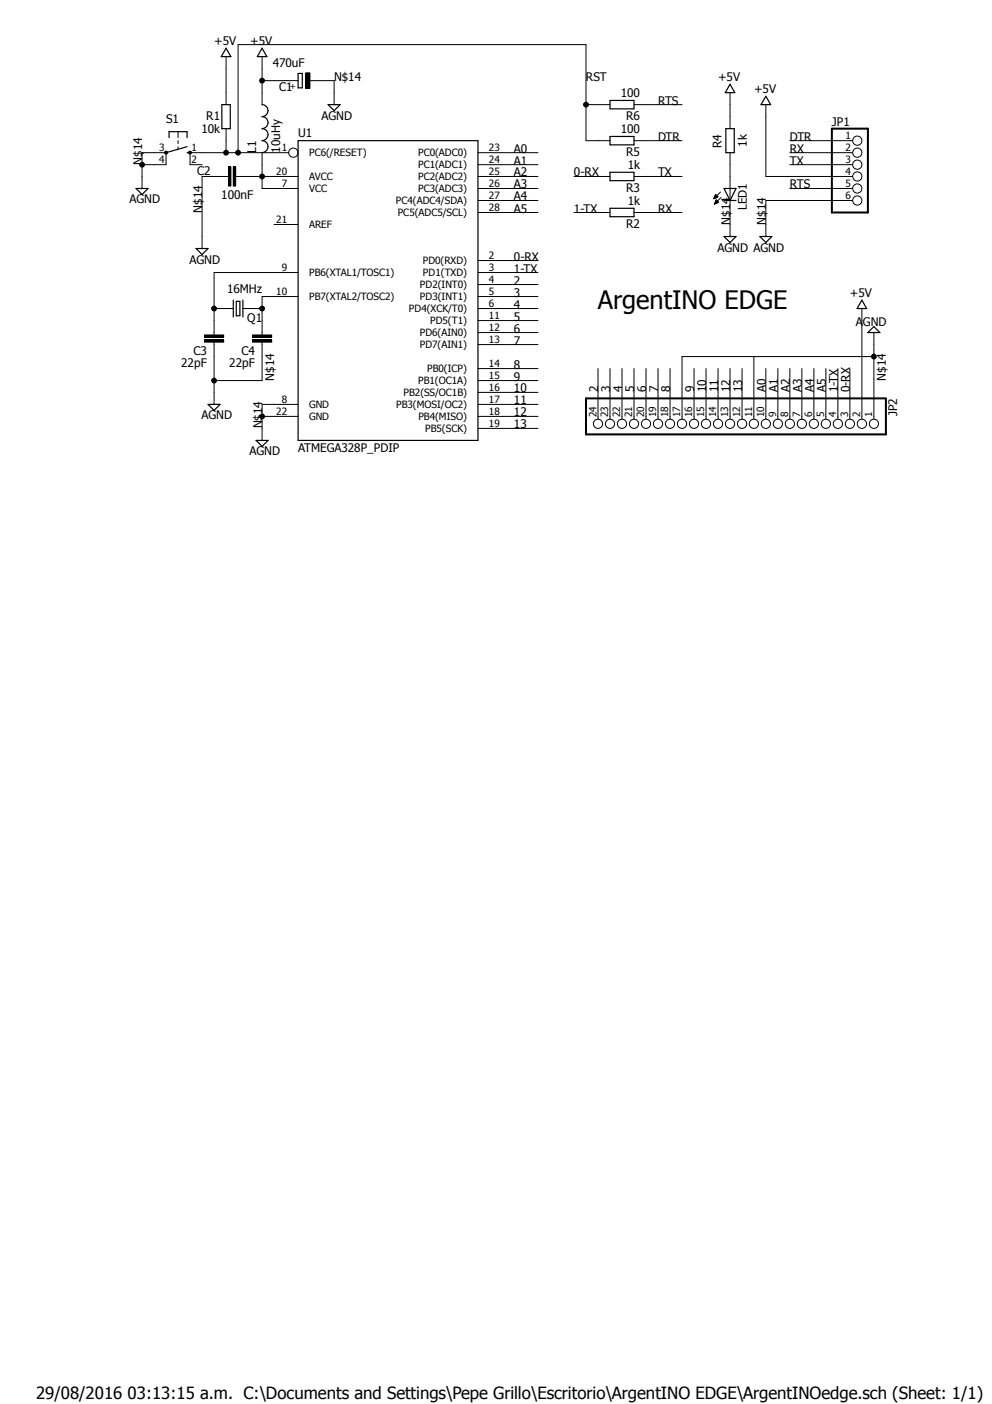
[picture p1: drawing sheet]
<svg xmlns="http://www.w3.org/2000/svg" width="210mm" height="297mm" viewBox="0 0 210 297" stroke-linecap="round" stroke-linejoin="round" font-family="sans-serif">
<path d="M26.8 7.1l163.7 89.9M190.5 7.1l-163.7 89.9" fill="none" stroke="#fff" stroke-width=".21"/>
<g fill="none" stroke="#000" stroke-width=".25">
<path d="M47.8 10.2l1.1 1.8h-2.1zM55.5 10.2l1 1.8h-2.1zM63.1 15.5h.9v3.1h-.9zM154.5 17.8l1 1.8h-2zM28.8 39.9h2.5l-1.2 1.2zM35.8 29.1v-1.2h3.8v1.2M39.6 32.3h.6M39.6 31l-4.5 1.3M46.9 22.1h1.8v5.1h-1.8zM55.5 22.1a1.27 1.27 0 0 1 1.2 1.3 1.27 1.27 0 0 1-1.2 1.3 1.27 1.27 0 0 1 1.2 1.3 1.27 1.27 0 0 1-1.2 1.2 1.27 1.27 0 0 1 1.2 1.3 1.27 1.27 0 0 1-1.2 1.3 1.27 1.27 0 0 1 1.2 1.2 1.27 1.27 0 0 1-1.2 1.3M63.1 29.8h38v63.4h-38zM69.4 22.1h2.6l-1.3 1.3z"/>
<path d="M129.1 21.3h5.1v1.7h-5.1zM129.1 28.9h5.1v1.7h-5.1zM129.1 36.4h5.1v1.8h-5.1zM153.2 39.9h2.5l-1.2 2.5zM153.6 27.2h1.8v5.1h-1.8zM162.1 20.4l1 1.7h-2.1zM41.5 52.6h2.5l-1.2 1.2zM129.1 44.1h5.1v1.7h-5.1zM153.2 42.4h2.5M153.2 50h2.5l-1.2 1.3zM160.8 50h2.5l-1.2 1.3zM49.4 63.5v3.6"/>
<path d="M50 63.8h.8v3h-.8zM51.4 63.5v3.6M182.4 63.5l1 1.8h-2zM184.9 69.1l1.3 1.3h-2.6zM44 85.6h2.6l-1.3 1.2zM54.2 93.2h2.5l-1.2 1.2z"/>
</g>
<g fill="none" stroke="#000" stroke-width=".21">
<path d="M47.8 12v10.1M55.5 12v10.1M55.5 17.1h7.6M64.7 15.4h.9v3.3h-.9zM65.6 17.1h5.1v5M154.5 19.6v7.6M30.1 34.8h5v-2.5h-5v7.6M37.7 27.9v1.2M37.7 29.8v.6M37.7 31v.7M40 32h.4l.2 .3-.2 .2h-.4zM47.8 27.2v5.1"/>
<path d="M48.3 35.3h.6v4.1h-.6zM48.3 37.3h-5.5v15.3M49.4 35.3h.5v4.1h-.5zM49.9 37.3h13.2M55.5 32.3v7.6h7.6M61.1 32.3h-20.9v2.5h2.6M101.1 39.9h12.7M101.1 37.3h12.7M101.1 34.8h12.7M101.1 32.3h12.7M121.5 37.3h7.6M124 22.1h5.1"/>
<path d="M129.1 29.8h-5.1v-20.4h-73.6v22.9M134.2 37.3h10.1M134.2 22.1h10.1M134.2 29.8h10.1M154.5 32.3v17.7M162.1 22.1v15.2h18.3M167.1 39.9h13.3M167.1 34.8h13.3M167.1 32.3h13.3M167.1 29.8h13.3M58 47.5h5.1M63.1 57.7h-17.8v13.2"/>
<path d="M101.1 57.7h12.7M101.1 55.1h12.7M101.1 45h12.7M101.1 42.4h12.7M121.5 45h7.6M134.2 45h10.1M151 42h.2M151.1 41.9h.3M151.1 41.8h.5M151.2 41.7h.6M151.2 43.1h.1M151.2 41.6h.7"/>
<path d="M151.2 43.1h.3M151.3 41.5h.5M151.3 43h.4M151.3 41.4h.4M151.3 42.9h.6M151.3 41.4h.3M151.3 41.3h.2M151.3 42.8h.7M151.4 41.2h.1M151.4 42.7h.5M151.4 41.1l.5 .6-.9 .3zM151.4 42.6h.4"/>
<path d="M151.4 42.5h.4M151.5 42.4h.2M151.5 42.3h.1M151.6 42.3l.5 .5-.9 .4zM152.4 40.6l-1.4 1.4M152.6 41.8l-1.4 1.4M180.4 42.4h-18.3v7.6M43.3 70.9h4v.5h-4zM43.3 71.9h4v.5h-4zM45.3 65.3h4.1M45.3 72.4v13.2M51.4 65.3h4.1"/>
<path d="M53.4 70.9h4.1v.5h-4.1zM53.4 71.9h4.1v.5h-4.1zM55.5 72.4v8.1h-10.2M63.1 62.7h-7.6v8.2M101.1 62.7h12.7M101.1 78h12.7M101.1 72.9h12.7M101.1 70.4h12.7M101.1 67.8h12.7M101.1 65.3h12.7M101.1 60.2h12.7M126.5 78v10.7"/>
<path d="M129.1 78v10.7M131.6 78v10.7M134.2 78v10.7M136.7 78v10.7M139.2 78v10.7M141.8 78v10.7M146.9 78v10.7M149.4 78v10.7M151.9 78v10.7M154.5 78v10.7M157 78v10.7M159.5 75.4v13.3"/>
<path d="M162.1 78v10.7M164.6 78v10.7M167.1 78v10.7M169.7 78v10.7M172.2 78v10.7M174.8 78v10.7M177.3 78v10.7M179.8 78v10.7M182.4 65.3v23.4M184.9 70.4v18.3M184.9 75.4h-40.6v13.3M55.5 88.1h7.6"/>
<path d="M63.1 85.6h-7.6v7.6M101.1 90.6h12.7M101.1 85.6h12.7M101.1 88.1h12.7M101.1 83h12.7M101.1 80.5h12.7"/>
<circle cx="55.5" cy="17.1" r=".51"/>
<circle cx="30.1" cy="34.8" r=".51"/>
<circle cx="35.1" cy="32.3" r=".34"/>
<circle cx="47.8" cy="32.3" r=".51"/>
<circle cx="50.4" cy="32.3" r=".51"/>
<circle cx="55.5" cy="37.3" r=".51"/>
<circle cx="62.1" cy="32.3" r=".98"/>
<circle cx="124" cy="22.1" r=".51"/>
<circle cx="181.4" cy="39.9" r=".98"/>
<circle cx="181.4" cy="34.8" r=".98"/>
<circle cx="181.4" cy="37.3" r=".98"/>
<circle cx="181.4" cy="32.3" r=".98"/>
<circle cx="181.4" cy="29.8" r=".98"/>
<circle cx="181.4" cy="42.4" r=".98"/>
<circle cx="45.3" cy="65.3" r=".51"/>
<circle cx="55.5" cy="65.3" r=".51"/>
<circle cx="184.9" cy="75.4" r=".51"/>
<circle cx="45.3" cy="80.5" r=".51"/>
<circle cx="55.5" cy="88.1" r=".51"/>
<circle cx="126.5" cy="89.7" r=".98"/>
<circle cx="129.1" cy="89.7" r=".98"/>
<circle cx="131.6" cy="89.7" r=".98"/>
<circle cx="134.2" cy="89.7" r=".98"/>
<circle cx="136.7" cy="89.7" r=".98"/>
<circle cx="139.2" cy="89.7" r=".98"/>
<circle cx="141.8" cy="89.7" r=".98"/>
<circle cx="144.3" cy="89.7" r=".98"/>
<circle cx="146.9" cy="89.7" r=".98"/>
<circle cx="149.4" cy="89.7" r=".98"/>
<circle cx="151.9" cy="89.7" r=".98"/>
<circle cx="154.5" cy="89.7" r=".98"/>
<circle cx="157" cy="89.7" r=".98"/>
<circle cx="159.5" cy="89.7" r=".98"/>
<circle cx="162" cy="89.7" r=".98"/>
<circle cx="164.6" cy="89.7" r=".98"/>
<circle cx="167.1" cy="89.7" r=".98"/>
<circle cx="169.7" cy="89.7" r=".98"/>
<circle cx="172.2" cy="89.7" r=".98"/>
<circle cx="174.7" cy="89.7" r=".98"/>
<circle cx="177.3" cy="89.7" r=".98"/>
<circle cx="179.8" cy="89.7" r=".98"/>
<circle cx="182.4" cy="89.7" r=".98"/>
<circle cx="184.9" cy="89.7" r=".98"/>
</g>
<g fill="#000">
<path d="M64.7 15.4h.9v3.3h-.9z" fill-rule="evenodd"/>
<path d="M40 32h.4l.2 .3-.2 .2h-.4z" fill-rule="evenodd"/>
<path d="M48.3 35.3h.6v4.1h-.6z" fill-rule="evenodd"/>
<path d="M49.4 35.3h.5v4.1h-.5z" fill-rule="evenodd"/>
<path d="M43.3 70.9h4v.5h-4z" fill-rule="evenodd"/>
<path d="M43.3 71.9h4v.5h-4z" fill-rule="evenodd"/>
<path d="M53.4 70.9h4.1v.5h-4.1z" fill-rule="evenodd"/>
<path d="M53.4 71.9h4.1v.5h-4.1z" fill-rule="evenodd"/>
<circle cx="55.5" cy="17.1" r=".51"/>
<circle cx="30.1" cy="34.8" r=".51"/>
<circle cx="35.1" cy="32.3" r=".34"/>
<circle cx="47.8" cy="32.3" r=".51"/>
<circle cx="50.4" cy="32.3" r=".51"/>
<circle cx="55.5" cy="37.3" r=".51"/>
<circle cx="124" cy="22.1" r=".51"/>
<circle cx="45.3" cy="65.3" r=".51"/>
<circle cx="55.5" cy="65.3" r=".51"/>
<circle cx="184.9" cy="75.4" r=".51"/>
<circle cx="45.3" cy="80.5" r=".51"/>
<circle cx="55.5" cy="88.1" r=".51"/>
</g>
<path d="M176 27.2h7.6v17.8h-7.6zM124 84.3h63.5v7.6h-63.5z" fill="none" stroke="#000" stroke-width=".42"/>
<text font-size="5.4" x="126.5" y="65.3">ArgentINO EDGE</text>
<text font-size="3.6" x="7.6" y="296.1">29/08/2016 03:13:15 a.m. C:\Documents and Settings\Pepe Grillo\Escritorio\ArgentINO EDGE\ArgentINOedge.sch (Sheet: 1/1)</text>
<g font-size="2.5">
<text x="45.3" y="9.4">+5V</text>
<text x="52.9" y="9.4">+5V</text>
<text x="57.7" y="14.2">470uF</text>
<text x="70.7" y="17.1">N$14</text>
<text x="124" y="17.1">RST</text>
<text x="151.9" y="17.1">+5V</text>
<text x="59.1" y="19.3">C1</text>
<text x="131.4" y="20.6">100</text>
<text x="139.2" y="22.1">RTS</text>
<text x="159.6" y="19.6">+5V</text>
<text x="35.1" y="26">S1</text>
<text x="42.6" y="28.2">10k</text>
<text x="43.6" y="25.4">R1</text>
<text x="63.1" y="29">U1</text>
<text x="68" y="25.3">AGND</text>
<text x="131.4" y="28.2">100</text>
<text x="132.5" y="25.4">R6</text>
<text x="139.2" y="29.8">DTR</text>
<text x="167.1" y="29.8">DTR</text>
<text x="176" y="26.6">JP1</text>
<text x="30.1" y="34.8" transform="rotate(-90 30.1 34.8)">N$14</text>
<text x="54.2" y="32.3" transform="rotate(-90 54.2 32.3)">L1</text>
<text x="59.3" y="32.3" transform="rotate(-90 59.3 32.3)">10uHy</text>
<text x="108.8" y="32.3">A0</text>
<text x="108.8" y="34.8">A1</text>
<text x="132.5" y="33">R5</text>
<text x="132.8" y="35.9">1k</text>
<text x="152.7" y="31.4" transform="rotate(-90 152.7 31.4)">R4</text>
<text x="158" y="31.1" transform="rotate(-90 158 31.1)">1k</text>
<text x="167.1" y="34.8">TX</text>
<text x="167.1" y="32.3">RX</text>
<text x="41.7" y="37">C2</text>
<text x="108.8" y="37.3">A2</text>
<text x="108.8" y="39.9">A3</text>
<text x="121.5" y="37.3">0-RX</text>
<text x="132.5" y="40.6">R3</text>
<text x="139.2" y="37.3">TX</text>
<text x="167.1" y="39.9">RTS</text>
<text x="27.4" y="43.1">AGND</text>
<text x="42.8" y="45" transform="rotate(-90 42.8 45)">N$14</text>
<text x="46.8" y="42">100nF</text>
<text x="108.8" y="42.4">A4</text>
<text x="108.8" y="45">A5</text>
<text x="121.5" y="45">1-TX</text>
<text x="132.8" y="43.4">1k</text>
<text x="139.2" y="45">RX</text>
<text x="154.5" y="47.5" transform="rotate(-90 154.5 47.5)">N$14</text>
<text x="158" y="44.5" transform="rotate(-90 158 44.5)">LED1</text>
<text x="162.1" y="47.5" transform="rotate(-90 162.1 47.5)">N$14</text>
<text x="132.5" y="48.3">R2</text>
<text x="151.8" y="53.2">AGND AGND</text>
<text x="40.1" y="55.8">AGND</text>
<text x="108.8" y="55.1">0-RX</text>
<text x="108.8" y="57.7">1-TX</text>
<text x="48" y="62">16MHz</text>
<text x="108.8" y="60.2">2</text>
<text x="108.8" y="62.7">3</text>
<text x="108.8" y="65.3">4</text>
<text x="179.8" y="62.7">+5V</text>
<text x="52.3" y="68.1">Q1</text>
<text x="108.8" y="67.8">5</text>
<text x="108.8" y="70.4">6</text>
<text x="181.1" y="69">AGND</text>
<text x="38.4" y="77.6">22pF</text>
<text x="40.9" y="75.1">C3</text>
<text x="48.5" y="77.6">22pF</text>
<text x="51.1" y="75.1">C4</text>
<text x="108.8" y="78">8</text>
<text x="108.8" y="72.9">7</text>
<text x="58" y="80.5" transform="rotate(-90 58 80.5)">N$14</text>
<text x="108.8" y="80.5">9</text>
<text x="108.8" y="83">10</text>
<text x="126.5" y="83" transform="rotate(-90 126.5 83)">2</text>
<text x="129.1" y="83" transform="rotate(-90 129.1 83)">3</text>
<text x="131.6" y="83" transform="rotate(-90 131.6 83)">4</text>
<text x="134.2" y="83" transform="rotate(-90 134.2 83)">5</text>
<text x="136.7" y="83" transform="rotate(-90 136.7 83)">6</text>
<text x="139.2" y="83" transform="rotate(-90 139.2 83)">7</text>
<text x="141.8" y="83" transform="rotate(-90 141.8 83)">8</text>
<text x="146.9" y="83" transform="rotate(-90 146.9 83)">9</text>
<text x="149.4" y="83" transform="rotate(-90 149.4 83)">10</text>
<text x="151.9" y="83" transform="rotate(-90 151.9 83)">11</text>
<text x="154.5" y="83" transform="rotate(-90 154.5 83)">12</text>
<text x="157" y="83" transform="rotate(-90 157 83)">13</text>
<text x="162.1" y="83" transform="rotate(-90 162.1 83)">A0</text>
<text x="164.6" y="83" transform="rotate(-90 164.6 83)">A1</text>
<text x="167.1" y="83" transform="rotate(-90 167.1 83)">A2</text>
<text x="169.7" y="83" transform="rotate(-90 169.7 83)">A3</text>
<text x="172.2" y="83" transform="rotate(-90 172.2 83)">A4</text>
<text x="174.8" y="83" transform="rotate(-90 174.8 83)">A5</text>
<text x="177.3" y="83" transform="rotate(-90 177.3 83)">1-TX</text>
<text x="179.8" y="83" transform="rotate(-90 179.8 83)">0-RX</text>
<text x="187.5" y="80.5" transform="rotate(-90 187.5 80.5)">N$14</text>
<text x="42.6" y="88.7">AGND</text>
<text x="108.8" y="85.6">11</text>
<text x="108.8" y="88.1">12</text>
<text x="189.9" y="88.1" transform="rotate(-90 189.9 88.1)">JP2</text>
<text x="55.5" y="90.6" transform="rotate(-90 55.5 90.6)">N$14</text>
<text x="63.1" y="95.7">ATMEGA328P_PDIP</text>
<text x="108.8" y="90.6">13</text>
<text x="52.8" y="96.4">AGND</text>
</g>
<g font-size="2.1">
<text x="178.9" y="29.4">1</text>
<text x="33.7" y="31.9">3</text>
<text x="33.7" y="34.5">4</text>
<text x="40.6" y="34.5">2</text>
<text x="40.6" y="31.9">1</text>
<text x="59.6" y="31.9">1</text>
<text x="65.4" y="33.1">PC6(/RESET)</text>
<text x="88.5" y="35.6">PC1(ADC1)</text>
<text x="88.5" y="33.1">PC0(ADC0)</text>
<text x="103.5" y="34.5">24</text>
<text x="103.5" y="31.9">23</text>
<text x="178.9" y="31.9">2</text>
<text x="178.9" y="34.5">3</text>
<text x="58.5" y="37">20</text>
<text x="59.6" y="39.5">7</text>
<text x="65.4" y="40.6">VCC</text>
<text x="65.4" y="38.1">AVCC</text>
<text x="88.5" y="40.6">PC3(ADC3)</text>
<text x="88.5" y="38.1">PC2(ADC2)</text>
<text x="103.5" y="39.5">26</text>
<text x="103.5" y="37">25</text>
<text x="178.9" y="37">4</text>
<text x="178.9" y="39.5">5</text>
<text x="58.5" y="47.2">21</text>
<text x="83.8" y="43.2">PC4(ADC4/SDA)</text>
<text x="84.2" y="45.7">PC5(ADC5/SCL)</text>
<text x="103.5" y="44.6">28</text>
<text x="103.5" y="42.1">27</text>
<text x="178.9" y="42.1">6</text>
<text x="65.4" y="48.3">AREF</text>
<text x="59.6" y="57.3">9</text>
<text x="65.4" y="58.4">PB6(XTAL1/TOSC1)</text>
<text x="89.5" y="55.9">PD0(RXD)</text>
<text x="89.5" y="58.4">PD1(TXD)</text>
<text x="103.5" y="59.9">4</text>
<text x="103.5" y="57.3">3</text>
<text x="103.5" y="54.8">2</text>
<text x="58.5" y="62.4">10</text>
<text x="65.4" y="63.5">PB7(XTAL2/TOSC2)</text>
<text x="88.9" y="63.5">PD3(INT1)</text>
<text x="88.9" y="61">PD2(INT0)</text>
<text x="103.5" y="64.9">6</text>
<text x="103.5" y="62.4">5</text>
<text x="86.5" y="66">PD4(XCK/T0)</text>
<text x="88.8" y="71.1">PD6(AIN0)</text>
<text x="91" y="68.6">PD5(T1)</text>
<text x="103.5" y="70">12</text>
<text x="103.5" y="67.4">11</text>
<text x="88.8" y="73.7">PD7(AIN1)</text>
<text x="103.5" y="77.6">14</text>
<text x="103.5" y="72.5">13</text>
<text x="85.4" y="83.8">PB2(SS/OC1B)</text>
<text x="88.5" y="81.3">PB1(OC1A)</text>
<text x="90.4" y="78.7">PB0(ICP)</text>
<text x="103.5" y="82.7">16</text>
<text x="103.5" y="80.1">15</text>
<text x="58.5" y="87.8">22</text>
<text x="59.6" y="85.2">8</text>
<text x="65.4" y="86.3">GND</text>
<text x="65.4" y="88.9">GND</text>
<text x="83.8" y="86.3">PB3(MOSI/OC2)</text>
<text x="88.5" y="88.9">PB4(MISO)</text>
<text x="103.5" y="87.8">18</text>
<text x="103.5" y="85.2">17</text>
<text x="126.2" y="88.3" transform="rotate(-90 126.2 88.3)">24</text>
<text x="128.7" y="88.3" transform="rotate(-90 128.7 88.3)">23</text>
<text x="131.2" y="88.3" transform="rotate(-90 131.2 88.3)">22</text>
<text x="133.8" y="88.3" transform="rotate(-90 133.8 88.3)">21</text>
<text x="136.3" y="88.3" transform="rotate(-90 136.3 88.3)">20</text>
<text x="138.9" y="88.3" transform="rotate(-90 138.9 88.3)">19</text>
<text x="141.4" y="88.3" transform="rotate(-90 141.4 88.3)">18</text>
<text x="143.9" y="88.3" transform="rotate(-90 143.9 88.3)">17</text>
<text x="146.5" y="88.3" transform="rotate(-90 146.5 88.3)">16</text>
<text x="149" y="88.3" transform="rotate(-90 149 88.3)">15</text>
<text x="151.6" y="88.3" transform="rotate(-90 151.6 88.3)">14</text>
<text x="154.1" y="88.3" transform="rotate(-90 154.1 88.3)">13</text>
<text x="156.6" y="88.3" transform="rotate(-90 156.6 88.3)">12</text>
<text x="159.2" y="88.3" transform="rotate(-90 159.2 88.3)">11</text>
<text x="161.7" y="88.3" transform="rotate(-90 161.7 88.3)">10</text>
<text x="164.3" y="88.3" transform="rotate(-90 164.3 88.3)">9</text>
<text x="166.8" y="88.3" transform="rotate(-90 166.8 88.3)">8</text>
<text x="169.3" y="88.3" transform="rotate(-90 169.3 88.3)">7</text>
<text x="171.9" y="88.3" transform="rotate(-90 171.9 88.3)">6</text>
<text x="174.4" y="88.3" transform="rotate(-90 174.4 88.3)">5</text>
<text x="177" y="88.3" transform="rotate(-90 177 88.3)">4</text>
<text x="179.5" y="88.3" transform="rotate(-90 179.5 88.3)">3</text>
<text x="182" y="88.3" transform="rotate(-90 182 88.3)">2</text>
<text x="184.6" y="88.3" transform="rotate(-90 184.6 88.3)">1</text>
<text x="90" y="91.4">PB5(SCK)</text>
<text x="103.5" y="90.3">19</text>
</g>
<text font-size="1.8" x="61.3" y="18.9">+</text>
</svg>
